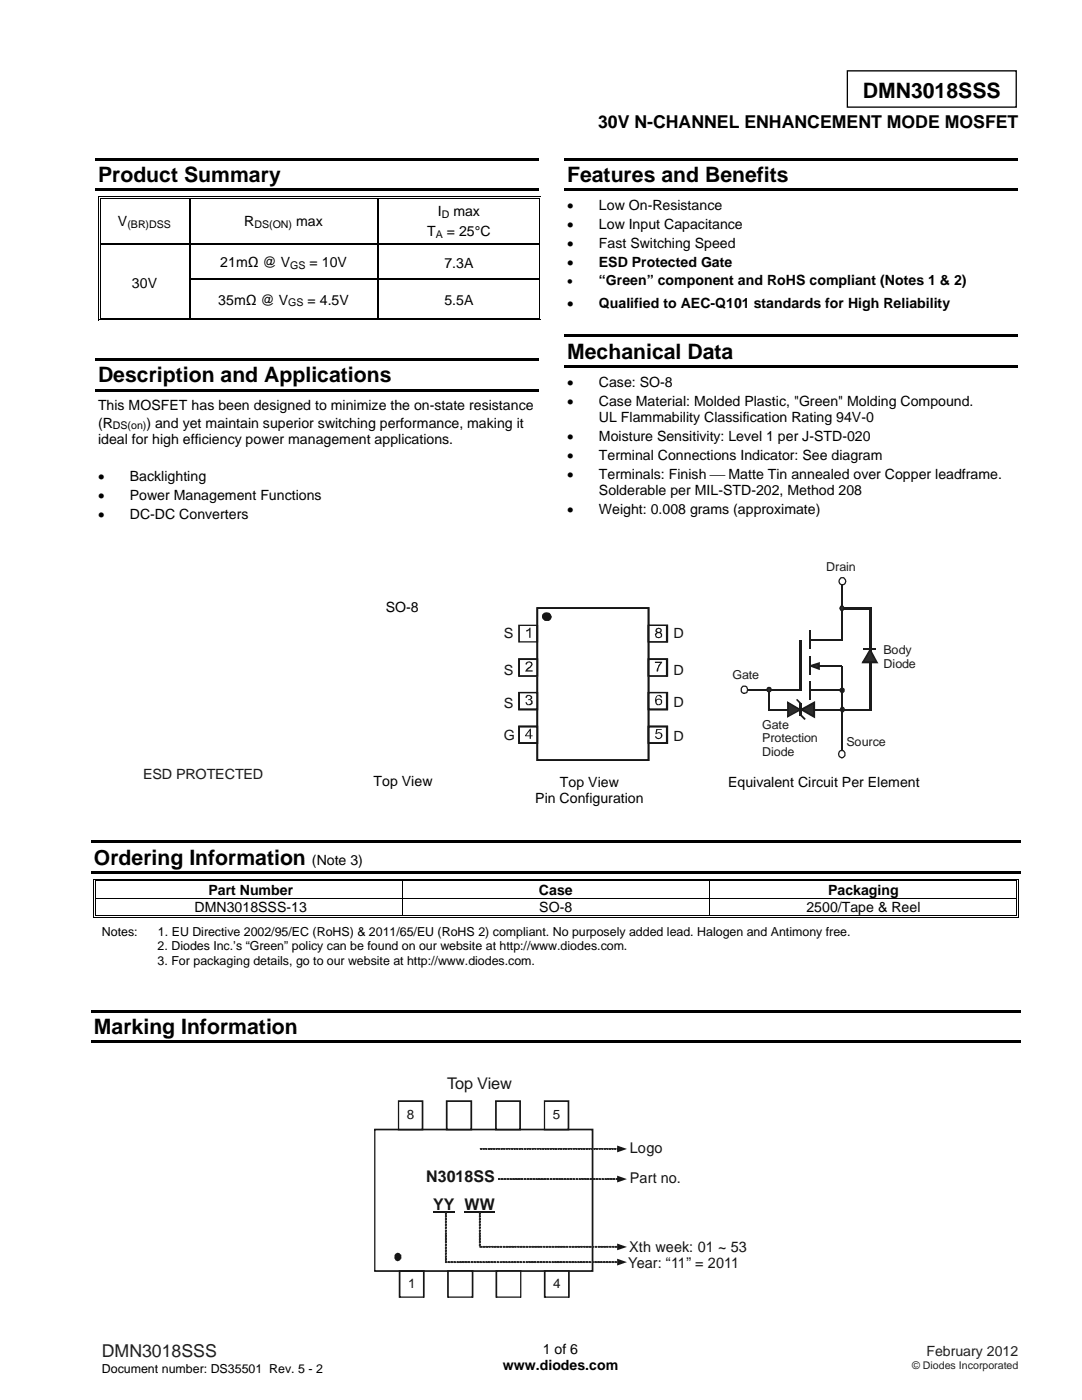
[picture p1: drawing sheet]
<svg xmlns="http://www.w3.org/2000/svg" width="216mm" height="279mm" viewBox="0 0 216 279" stroke-linecap="round" stroke-linejoin="round" font-family="sans-serif">
<path d="M169.1 14.1h33.7v7.3h-33.7z" fill="none" stroke="#000" stroke-width=".26"/>
<g fill="#000">
<path d="M19 31.5h88.6v.5h-88.6zM19 37.6h88.6v.5h-88.6zM19.6 39.2h.1v.5h-.1zM19.6 39.2h.5v.2h-.5zM19.9 39.5h.2v.2h-.2zM37.7 39.7h.3zM37.7 39.2h.5v.2h-.5zM37.7 39.5h.5v.2h-.5zM75.2 39.7h.3zM75.2 39.2h.5v.2h-.5zM75.2 39.5h.5v.2h-.5zM107.6 39.2h.2v.2h-.2z"/>
<path d="M107.6 39.5h.2v.2h-.2zM112.6 31.5h90.5v.5h-90.5zM112.6 37.6h90.5v.5h-90.5zM19.6 48.6h.1v.2h-.1zM19.6 55.5h.1v.2h-.1zM19.9 48.6h.2v.2h-.2zM19.9 55.5h.2v.2h-.2zM37.7 48.6h.3v.2h-.3zM37.7 55.5h.3v.2h-.3zM75.2 48.6h.3v.2h-.3zM75.2 55.5h.3v.2h-.3zM107.6 48.6h.2v.2h-.2z"/>
<path d="M107.6 55.5h.2v.2h-.2zM19 71.5h88.6v.5h-88.6zM19 77.6h88.6v.5h-88.6zM19.6 63.8h.5v.1h-.5zM19.9 63.4h.2v.2h-.2zM37.7 63.4h.5v.2h-.5zM75.2 63.4h.5v.2h-.5zM107.6 63.8h.2v.1h-.2zM107.6 63.4h.2v.2h-.2zM112.6 66.7h90.5v.6h-90.5zM112.6 72.8h90.5v.6h-90.5zM18.2 167.7h185.5v.5h-185.5z"/>
<path d="M18.2 173.8h185.5v.5h-185.5zM18.6 175.4h.2v.5h-.2zM18.6 175.4h.5v.2h-.5zM18.6 179.2h.2v.1h-.2zM18.9 175.7h.2v.2h-.2zM18.9 179.2h.2v.1h-.2zM80.2 175.9h.1zM80.2 175.4h.5v.2h-.5zM80.2 175.7h.5v.2h-.5zM141.5 175.9h.2zM141.5 175.4h.5v.2h-.5zM141.5 175.7h.5v.2h-.5z"/>
<path d="M202.8 175.4h.5v.2h-.5zM202.8 175.7h.1v.2h-.1zM202.8 179.2h.1v.1h-.1zM203.1 175.4h.2v.5h-.2zM203.1 179.2h.2v.1h-.2zM18.6 182.9h.5v.2h-.5zM18.9 182.6h.2v.2h-.2zM80.2 182.6h.5v.2h-.5zM141.5 182.6h.5v.2h-.5zM202.8 182.9h.5v.2h-.5zM202.8 182.6h.1v.2h-.1zM203.1 182.6h.2v.5h-.2z"/>
<path d="M18.2 201.5h185.5v.6h-185.5zM18.2 207.7h185.5v.5h-185.5z"/>
</g>
<g fill="none" stroke="#000" stroke-width=".2">
<path d="M19.7 39.7v8.9M20 39.7v8.9M20.1 39.3h17.6M20.1 39.6h17.6M38.2 39.3h37M38.2 39.6h37M75.7 39.3h31.9M75.7 39.6h31.9M107.7 39.7v8.9M19.7 48.8v6.7M19.7 55.7v8.2M20 48.8v6.7"/>
<path d="M20 55.7v7.7M107.7 48.8v6.7M107.7 55.7v7.7M20.1 63.8h87.5M20.1 63.5h17.6M38.2 63.5h37M75.7 63.5h31.9M18.7 175.9v3.3M18.7 179.3v3.8M19 175.9v3.3M19 179.3v3.3M19.1 175.5h61.1"/>
<path d="M19.1 175.8h61.1M80.2 175.9v3.3M80.2 179.3v3.3M80.7 175.5h60.8M80.7 175.8h60.8M141.6 175.9v3.3M141.6 179.3v3.3M142 175.5h60.8M142 175.8h60.8M202.8 179.2h-183.7M202.8 175.9v3.3M202.8 179.3v3.3"/>
<path d="M203.2 175.9v3.3M203.2 179.3v3.3M19.1 183h183.7M19.1 182.7h61.1M80.7 182.7h60.8M142 182.7h60.8"/>
</g>
<path d="M37.8 39.7v8.9M75.3 39.7v8.9M20.1 48.7h17.6M37.8 48.8v6.7M37.8 55.7v7.7M38 48.7h37.2M38 55.6h37.2M75.3 48.8v6.7M75.3 55.7v7.7M75.5 48.7h32.1M75.5 55.6h32.1" fill="none" stroke="#000" stroke-width=".25"/>
<path d="M74.7 225.4h43.5v28.3h-43.5z" fill="#fff"/>
<g fill="#131516">
<path d="M118.1 225.4h.3v28.3h-.3zM118.2 225.3h.2v.1h-.2zM74.7 225.3h43.5v.3h-43.5zM74.7 225.3v.1zM74.7 225.4h.2v28.3h-.2zM74.7 253.7v.1zM74.7 253.5h43.5v.3h-43.5zM118.2 253.7h.2v.1h-.2z"/>
<path d="M79.1 251.3l.3 .1-.1 .3-.3-.2zM79.1 251.4l-.1 .1zM79 251l.2 .3-.2 .2-.2-.2zM78.7 251.2h.2zM78.7 250.9h.4v.3h-.4zM78.7 250.9h.2zM78.7 250.5h.4v.4h-.4zM78.8 250.4l.1 .1h-.2zM79 250.2l.2 .2-.2 .2-.2-.2zM79 250.2l.1-.1v.2zM79.1 250.1l.2-.1 .1 .4h-.3zM79.3 250l.1 .2zM79.4 250l.3 .1v.3h-.4zM79.7 250.1v.2zM79.7 250.2l.3 .2-.3 .2-.1-.2zM80 250.4h.1l-.2 .1zM79.7 250.5l.4-.1v.5h-.3zM79.9 250.9h.2zM79.8 250.9h.3v.3l-.4-.1zM79.9 251.2h.2zM79.7 251l.3 .3-.3 .2-.1-.2zM79.7 251.4v.1zM79.3 251.4l.3-.1 .1 .2-.3 .2zM79.4 251.5l-.1 .2z"/>
<path d="M84.4 253.7h.3v5.2h-.3zM84.6 253.5h.1v.2h-.1zM79.7 253.5h4.9v.3h-4.9zM79.6 253.5h.1v.2h-.1zM79.6 253.7h.3v5.2h-.3zM79.6 258.9l.1 .1zM79.7 258.7h4.9v.3h-4.9zM84.6 258.9l.1 .1z"/>
</g>
<path d="M79.1 250.3l.3-.1 .5 .3v.7l-.5 .3-.5-.3v-.7z" fill-rule="evenodd" fill="#131516"/>
<path d="M89.4 253.7h4.9v5.2h-4.9z" fill="#fff"/>
<path d="M94.1 253.7h.4v5.2h-.4zM94.3 253.5h.2v.2h-.2zM89.4 253.5h4.9v.3h-4.9zM89.2 253.5h.2v.2h-.2zM89.2 253.7h.4v5.2h-.4zM89.2 258.9l.2 .1zM89.4 258.7h4.9v.3h-4.9zM94.3 258.9l.2 .1z" fill="#131516"/>
<path d="M99 253.7h4.9v5.2h-4.9z" fill="#fff"/>
<path d="M103.8 253.7h.2v5.2h-.2zM103.9 253.5l.1 .2zM99 253.5h4.9v.3h-4.9zM98.9 253.5h.1v.2h-.1zM98.9 253.7h.3v5.2h-.3zM98.9 258.9l.1 .1zM99 258.7h4.9v.3h-4.9zM103.9 258.9l.1 .1z" fill="#131516"/>
<path d="M108.7 253.7h4.8v5.2h-4.8z" fill="#fff"/>
<path d="M113.3 253.7h.4v5.2h-.4zM113.5 253.5h.2v.2h-.2zM108.7 253.5h4.8v.3h-4.8zM108.5 253.5h.2v.2h-.2zM108.5 253.7h.4v5.2h-.4zM108.5 258.9l.2 .1zM108.7 258.7h4.8v.3h-4.8zM113.5 258.9l.2 .1z" fill="#131516"/>
<path d="M79.5 219.8h4.8v5.6h-4.8z" fill="#fff"/>
<path d="M84.1 219.8h.4v5.6h-.4zM84.3 219.6h.2v.2h-.2zM79.5 219.6h4.8v.3h-4.8zM79.4 219.6l.1 .2zM79.4 219.8h.3v5.6h-.3zM79.4 225.4l.1 .2zM79.5 225.3h4.8v.3h-4.8zM84.3 225.4h.2v.2h-.2z" fill="#131516"/>
<path d="M89.1 219.8h4.9v5.6h-4.9z" fill="#fff"/>
<path d="M93.9 219.8h.3v5.6h-.3zM94 219.6h.2v.2h-.2zM89.1 219.6h4.9v.3h-4.9zM89 219.6h.1v.2h-.1zM89 219.8h.3v5.6h-.3zM89 225.4h.1v.2h-.1zM89.1 225.3h4.9v.3h-4.9zM94 225.4h.2v.2h-.2z" fill="#131516"/>
<path d="M99 219.8h4.8v5.6h-4.8z" fill="#fff"/>
<path d="M103.6 219.8h.3v5.6h-.3zM103.8 219.6h.1v.2h-.1zM99 219.6h4.8v.3h-4.8zM98.8 219.6h.2v.2h-.2zM98.8 219.8h.3v5.6h-.3zM98.8 225.4h.2v.2h-.2zM99 225.3h4.8v.3h-4.8zM103.8 225.4h.1v.2h-.1z" fill="#131516"/>
<path d="M108.7 219.8h4.7v5.6h-4.7z" fill="#fff"/>
<path d="M113.3 219.8h.3v5.6h-.3zM113.4 219.6h.2v.2h-.2zM108.7 219.6h4.7v.3h-4.7zM108.5 219.6h.2v.2h-.2zM108.5 219.8h.3v5.6h-.3zM108.5 225.4h.2v.2h-.2zM108.7 225.3h4.7v.3h-4.7zM113.4 225.4h.2v.2h-.2z" fill="#131516"/>
<path d="M86.4 241.9h4.3M92.7 241.9h6.1" fill="none" stroke="#131516" stroke-width=".34"/>
<path d="M88.9 242h.1v.4zM88.9 242.6h.1v.3h-.1zM88.9 243.2h.1v.3h-.1zM89 243.7v.4h-.1zM88.9 244.3h.1v.4l-.1-.1zM88.9 244.9h.1v.3h-.1zM88.9 245.5h.1v.3h-.1zM88.9 246.1h.1v.3h-.1zM88.9 246.6h.1v.4l-.1-.1zM88.9 247.2h.1v.4l-.1-.1zM88.9 247.8h.1v.3h-.1zM88.9 248.3h.1v.4h-.1zM88.9 248.9h.1v.4h-.1zM88.9 249.4h.1v.5l-.1-.1zM88.9 250h.1v.4h-.1zM88.9 250.6h.1v.4h-.1zM88.9 251.2h.1v.3h-.1zM89 251.7v.2v-.1h.2v.2h-.3zM89.4 251.9l.4-.1v.2zM90 251.8l.4 .1-.4 .1zM90.6 251.8h.3v.2h-.3zM91.2 251.8h.3v.2h-.3zM91.7 251.9l.4-.1v.2zM92.3 251.8l.4 .1-.3 .1zM92.9 251.8l.4 .1-.4 .1zM93.5 251.8h.3v.2h-.3zM94 251.8h.4v.2h-.4zM94.6 251.8h.4v.2h-.4zM95.1 251.8l.5 .1-.4 .1zM95.7 251.8h.4v.2h-.4zM96.3 251.8h.4v.2h-.4zM96.9 251.8h.4v.2h-.4zM97.4 251.8l.5 .1-.4 .1zM98 251.8l.4 .1-.3 .1zM98.6 251.8h.4v.2h-.4zM99.2 251.8h.3v.2h-.3zM99.8 251.8h.3v.2h-.3zM100.3 251.8l.4 .1-.3 .1zM100.9 251.8h.3v.2h-.3zM101.5 251.8h.3v.2h-.3zM102.1 251.8h.3v.2h-.3zM102.6 251.8l.4 .1-.3 .1zM103.2 251.8l.4 .1-.3 .1zM103.8 251.8h.3v.2h-.3zM104.4 251.8h.3v.2h-.3zM105 251.8h.3v.2h-.3zM105.5 251.8l.4 .1-.3 .1zM106.1 251.8l.4 .1-.4 .1zM106.7 251.8h.3v.2h-.3zM107.3 251.8h.3v.2h-.3zM107.8 251.8h.4v.2h-.4zM108.4 251.8l.4 .1-.4 .1zM108.9 251.8l.5 .1-.5 .1zM109.5 251.8h.4v.2h-.4zM110.1 251.8h.4v.2h-.4zM110.6 251.8h.5v.2h-.4zM111.2 251.8l.5 .1-.5 .1zM111.8 251.8l.4 .1-.4 .1zM112.4 251.8h.4v.2h-.4zM112.9 251.8h.4v.2h-.3zM113.5 251.8h.4v.2h-.3zM114.1 251.8l.4 .1-.4 .1zM114.7 251.8h.3v.2h-.3zM115.3 251.8h.3v.2h-.3zM115.8 251.8h.4v.2h-.3zM116.4 251.8l.4 .1-.4 .1zM117 251.8l.4 .1-.4 .1zM117.6 251.8h.3v.2h-.3zM118.2 251.8h.3v.2h-.3zM118.7 251.8h.4v.2h-.4zM119.3 251.8l.4 .1-.4 .1zM119.8 251.8h.4v.2h-.4zM120.4 251.8h.4v.2h-.4zM120.9 251.9l.5-.1v.2zM121.5 251.8l.5 .1-.5 .1zM122.1 251.8l.5 .1-.5 .1zM122.7 251.8h.4v.2h-.4z" fill-rule="evenodd" fill="#131516"/>
<g fill="none" stroke="#23282b" stroke-width=".2">
<path d="M88.9 242h.1v.4zM88.9 242.6h.1v.3h-.1zM88.9 243.2h.1v.3h-.1zM88.9 244.3h.1v.4l-.1-.1zM88.9 244.9h.1v.3h-.1zM88.9 245.5h.1v.3h-.1zM88.9 246.1h.1v.3h-.1zM88.9 246.6h.1v.4l-.1-.1zM88.9 247.2h.1v.4l-.1-.1zM88.9 247.8h.1v.3h-.1zM88.9 248.3h.1v.4h-.1zM88.9 248.9h.1v.4h-.1z"/>
<path d="M88.9 249.4h.1v.5l-.1-.1zM88.9 250h.1v.4h-.1zM88.9 250.6h.1v.4h-.1zM88.9 251.2h.1v.3h-.1zM89 243.7v.4h-.1zM89 251.7v.2v-.1h.2v.2h-.3zM89.5 251.8h.3v.2h-.3zM90 251.8l.4 .1-.4 .1zM90.6 251.8h.3v.2h-.3zM91.2 251.8h.3v.2h-.3zM91.8 251.8h.3v.2h-.3zM92.3 251.8l.4 .1-.3 .1z"/>
<path d="M92.9 251.8l.4 .1-.4 .1zM93.5 251.8h.3v.2h-.3zM94 251.8h.4v.2h-.4zM94.6 251.8h.4v.2h-.4zM95.1 251.8l.5 .1-.4 .1zM95.7 251.8h.4v.2h-.4zM96.3 251.8h.4v.2h-.4zM96.9 251.8h.4v.2h-.4zM97.4 251.8l.5 .1-.4 .1zM98 251.8l.4 .1-.3 .1zM98.6 251.8h.4v.2h-.4zM99.2 251.8h.3v.2h-.3z"/>
<path d="M99.8 251.8h.3v.2h-.3zM100.3 251.8l.4 .1-.3 .1zM100.9 251.8h.3v.2h-.3zM101.5 251.8h.3v.2h-.3zM102.1 251.8h.3v.2h-.3zM102.6 251.8l.4 .1-.3 .1zM103.2 251.8l.4 .1-.3 .1zM103.8 251.8h.3v.2h-.3zM104.4 251.8h.3v.2h-.3zM105 251.8h.3v.2h-.3zM105.5 251.8l.4 .1-.3 .1zM106.1 251.8l.4 .1-.4 .1z"/>
<path d="M106.7 251.8h.3v.2h-.3zM107.3 251.8h.3v.2h-.3zM107.8 251.8h.4v.2h-.4zM108.4 251.8l.4 .1-.4 .1zM108.9 251.8l.5 .1-.5 .1zM109.5 251.8h.4v.2h-.4zM110.1 251.8h.4v.2h-.4zM110.6 251.8h.5v.2h-.4zM111.2 251.8l.5 .1-.5 .1zM111.8 251.8l.4 .1-.4 .1zM112.4 251.8h.3v.2h-.3zM112.9 251.8h.4v.2h-.3z"/>
<path d="M113.5 251.8h.4v.2h-.3zM114.1 251.8l.4 .1-.4 .1zM114.7 251.8h.3v.2h-.3zM115.3 251.8h.3v.2h-.3zM115.8 251.8h.4v.2h-.3zM116.4 251.8l.4 .1-.4 .1zM117 251.8l.4 .1-.4 .1zM117.6 251.8h.3v.2h-.3zM118.2 251.8h.3v.2h-.3zM118.7 251.8h.4v.2h-.4zM119.3 251.8l.4 .1-.4 .1zM119.8 251.8h.4v.2h-.4z"/>
<path d="M120.4 251.8h.4v.2h-.4zM120.9 251.9l.5-.1v.2zM121.5 251.8l.5 .1-.5 .1zM122.1 251.8l.5 .1-.5 .1zM122.7 251.8h.4v.2h-.4z"/>
</g>
<g fill="#131516">
<path d="M123.1 251.2l2 .7-2 .7z"/>
<path d="M95.7 242h.1l-.1 .4zM95.7 242.6h.1v.3h-.1zM95.7 243.2h.1v.3h-.1zM95.7 243.7l.1 .4h-.1zM95.7 244.3h.1v.4l-.1-.1zM95.7 244.9h.1v.3h-.1zM95.7 245.5h.1v.3h-.1zM95.7 246.1h.1v.3h-.1zM95.7 246.6h.1v.4l-.1-.1zM95.7 247.2h.1v.4l-.1-.1zM95.7 247.8h.1v.3h-.1zM95.7 248.3h.1v.4h-.1zM95.8 248.8h.4v.1h-.5zM96.4 248.8h.3l.1 .1h-.5zM96.9 248.8l.4 .1h-.4zM97.5 248.8h.4v.1h-.4zM98.1 248.8h.3v.1h-.3zM98.7 248.8h.3v.1h-.4zM99.2 248.8l.4 .1h-.4zM99.8 248.8h.3v.1h-.3zM100.4 248.8h.3v.1h-.3zM101 248.8h.3v.1h-.4zM101.6 248.8h.3v.1h-.4zM102.1 248.8l.4 .1h-.4zM102.7 248.8h.3v.1h-.3zM103.3 248.8h.3v.1h-.3zM103.9 248.8h.3v.1h-.4zM104.4 248.8h.3l.1 .1h-.4zM105 248.8l.4 .1h-.4zM105.6 248.8h.3v.1h-.3zM106.2 248.8h.3v.1h-.3zM106.7 248.8h.4v.1h-.4zM107.3 248.8h.3l.1 .1h-.4zM107.8 248.8h.4v.1h-.4zM108.4 248.8h.4v.1h-.4zM109 248.8h.4v.1h-.4zM109.5 248.8h.4l.1 .1h-.5zM110.1 248.8h.4l.1 .1h-.5zM110.7 248.8h.4v.1h-.4zM111.3 248.8h.4v.1h-.4zM111.9 248.8h.3v.1h-.3zM112.4 248.8h.4v.1h-.4zM113 248.8h.3v.1h-.3zM113.6 248.8h.3v.1h-.3zM114.2 248.8h.3v.1h-.3zM114.8 248.8h.2l.1 .1h-.4zM115.3 248.8h.3l.1 .1h-.4zM115.9 248.8h.3v.1h-.3zM116.5 248.8h.3v.1h-.3zM117.1 248.8h.3v.1h-.3zM117.6 248.8h.3l.1 .1h-.4zM118.2 248.8h.3v.1h-.3zM118.7 248.8h.4v.1h-.4zM119.3 248.8h.4v.1h-.4zM119.9 248.8h.3l.1 .1h-.5zM120.5 248.8h.3l.1 .1h-.5zM121 248.8h.4v.1h-.4zM121.6 248.8h.4v.1h-.4zM122.2 248.8h.4v.1h-.4zM122.8 248.8h.3v.1h-.4z" fill-rule="evenodd"/>
</g>
<g fill="none" stroke="#23282b" stroke-width=".2">
<path d="M95.7 242h.1l-.1 .4zM95.7 242.6h.1v.3h-.1zM95.7 243.2h.1v.3h-.1zM95.7 243.8l.1-.1v.4h-.1zM95.7 244.3h.1v.4l-.1-.1zM95.7 244.9h.1v.3h-.1zM95.7 245.5h.1v.3h-.1zM95.7 246.1h.1v.3h-.1zM95.7 246.6h.1v.4l-.1-.1zM95.7 247.2h.1v.4l-.1-.1zM95.7 247.8h.1v.3h-.1zM95.7 248.3h.1v.4h-.1z"/>
<path d="M95.7 248.8h.5v.1zM96.4 248.8h.3l.1 .1h-.5zM96.9 248.8h.4l-.4 .1zM97.5 248.8h.4v.1h-.4zM98.1 248.8h.3v.1h-.3zM98.7 248.8h.3v.1h-.4zM99.2 248.8h.4l-.4 .1zM99.8 248.8h.3v.1h-.3zM100.4 248.8h.3v.1h-.3zM100.9 248.8h.4v.1zM101.6 248.8h.3v.1h-.4zM102.1 248.8h.4l-.4 .1z"/>
<path d="M102.7 248.8h.3v.1h-.3zM103.3 248.8h.3v.1h-.3zM103.8 248.8h.4v.1zM104.4 248.8h.3l.1 .1h-.4zM105 248.8h.4l-.4 .1zM105.6 248.8h.3v.1h-.3zM106.1 248.8h.4v.1zM106.7 248.8h.4v.1h-.4zM107.3 248.8h.3l.1 .1h-.4zM107.8 248.8h.4v.1h-.4zM108.4 248.8h.4v.1h-.4zM108.9 248.8h.5v.1z"/>
<path d="M109.5 248.8h.4l.1 .1h-.5zM110.1 248.8h.4l.1 .1h-.5zM110.7 248.8h.4v.1h-.4zM111.3 248.8h.4v.1h-.4zM111.9 248.8h.3v.1h-.3zM112.4 248.8h.3l.1 .1h-.4zM113 248.8h.3v.1h-.3zM113.6 248.8h.3v.1h-.3zM114.1 248.8h.4v.1zM114.8 248.8h.2l.1 .1h-.4zM115.3 248.8h.3l.1 .1h-.4zM115.9 248.8h.3v.1h-.3z"/>
<path d="M116.5 248.8h.3v.1h-.3zM117.1 248.8h.3v.1h-.3zM117.6 248.8h.3l.1 .1h-.4zM118.2 248.8h.3v.1h-.3zM118.7 248.8h.4v.1h-.4zM119.3 248.8h.4v.1h-.4zM119.9 248.8h.3l.1 .1h-.5zM120.5 248.8h.3l.1 .1h-.5zM121 248.8h.4v.1h-.4zM121.6 248.8h.4v.1h-.4zM122.2 248.8h.4v.1h-.4zM122.8 248.8h.3v.1h-.4z"/>
</g>
<g fill="#131516">
<path d="M123.1 248.2l2 .7-2 .6z"/>
<path d="M99.5 235.2h.3v.2h-.3zM100 235.2h.4v.2h-.3zM100.6 235.2l.4 .1-.4 .1zM101.2 235.2l.4 .1-.4 .1zM101.7 235.2h.4v.2h-.4zM102.3 235.3l.4-.1v.2zM102.8 235.2h.5v.2h-.4zM103.4 235.2l.5 .1-.5 .1zM104 235.2h.4v.2h-.4zM104.6 235.2h.4v.2h-.4zM105.2 235.2h.4v.2h-.4zM105.7 235.2l.5 .1-.5 .1zM106.3 235.2l.4 .1-.4 .1zM106.9 235.2h.4v.2h-.4zM107.5 235.2h.3v.2h-.3zM108.1 235.2h.3v.2h-.3zM108.6 235.2l.4 .1-.4 .1zM109.2 235.2h.3v.2h-.3zM109.8 235.2h.3v.2h-.3zM110.4 235.2h.3v.2h-.3zM110.9 235.2l.4 .1-.3 .1zM111.5 235.2l.4 .1-.4 .1zM112.1 235.2h.3v.2h-.3zM112.7 235.2h.3v.2h-.3zM113.2 235.3l.4-.1v.2zM113.8 235.2l.4 .1-.3 .1zM114.3 235.2h.4v.2h-.4zM114.9 235.2h.4v.2h-.4zM115.5 235.2h.4v.2h-.4zM116 235.2l.5 .1-.4 .1zM116.6 235.2l.5 .1-.4 .1zM117.2 235.2h.4v.2h-.4zM117.8 235.2h.4v.2h-.4zM118.4 235.2h.3v.2h-.3zM118.9 235.2l.4 .1-.3 .1zM119.5 235.2h.3v.2h-.3zM120.1 235.2h.3v.2h-.3zM120.7 235.2h.3v.2h-.3zM121.2 235.2l.4 .1-.3 .1zM121.8 235.2l.4 .1-.3 .1zM122.4 235.2h.3v.2h-.3zM123 235.2h.3v.2h-.3z" fill-rule="evenodd"/>
</g>
<g fill="none" stroke="#23282b" stroke-width=".2">
<path d="M99.5 235.2h.3v.2h-.3zM100 235.2h.4v.2h-.3zM100.6 235.2l.4 .1-.4 .1zM101.2 235.2l.4 .1-.4 .1zM101.7 235.2h.4v.2h-.4zM102.3 235.3l.4-.1v.2zM102.8 235.2h.5v.2h-.4zM103.4 235.2l.5 .1-.5 .1zM104 235.2h.4v.2h-.4zM104.6 235.2h.4v.2h-.4zM105.1 235.3l.5-.1v.2zM105.7 235.2l.5 .1-.5 .1z"/>
<path d="M106.3 235.2l.4 .1-.4 .1zM106.9 235.2h.4v.2h-.4zM107.5 235.2h.3v.2h-.3zM108.1 235.2h.3v.2h-.3zM108.6 235.2l.4 .1-.4 .1zM109.2 235.2h.3v.2h-.3zM109.8 235.2h.3v.2h-.3zM110.3 235.3l.4-.1v.2zM110.9 235.2l.4 .1-.3 .1zM111.5 235.2l.4 .1-.4 .1zM112.1 235.2h.3v.2h-.3zM112.6 235.2h.4v.2h-.4z"/>
<path d="M113.2 235.2h.4v.2h-.4zM113.7 235.2l.5 .1-.4 .1zM114.3 235.2h.4v.2h-.4zM114.9 235.2h.4v.2h-.4zM115.5 235.2h.4v.2h-.4zM116 235.2l.5 .1-.4 .1zM116.6 235.2l.5 .1-.4 .1zM117.2 235.2h.4v.2h-.4zM117.8 235.2h.4v.2h-.4zM118.4 235.2h.3v.2h-.3zM118.9 235.2l.4 .1-.3 .1zM119.5 235.2h.3v.2h-.3z"/>
<path d="M120.1 235.2h.3v.2h-.3zM120.7 235.2h.3v.2h-.3zM121.2 235.2l.4 .1-.3 .1zM121.8 235.2l.4 .1-.3 .1zM122.4 235.2h.3v.2h-.3zM123 235.2h.3v.2h-.3z"/>
</g>
<g fill="#131516">
<path d="M123.1 234.6l2 .7-2 .7z"/>
<path d="M95.8 229.2h.4v.2h-.3zM96.3 229.2h.4v.2h-.3zM96.8 229.2h.4v.2h-.3zM97.4 229.2l.4 .1-.4 .1zM97.9 229.3h.4zM98.4 229.2l.4 .1-.4 .1zM99 229.2l.3 .1-.3 .1zM99.5 229.2l.3 .1-.3 .1zM100 229.2l.3 .1-.3 .1zM100.5 229.2l.3 .1-.3 .1zM101 229.2l.3 .1-.2 .1zM101.5 229.2l.3 .1-.2 .1zM102 229.2h.3v.2h-.2zM102.5 229.2h.3v.2h-.2zM103 229.2h.4v.2h-.3zM103.6 229.2h.3v.2h-.3zM104 229.2h.4v.2h-.3zM104.6 229.2l.4 .1-.4 .1zM105.1 229.2l.4 .1-.4 .1zM105.6 229.2l.4 .1-.4 .1zM106.2 229.2l.3 .1-.3 .1zM106.7 229.2l.3 .1-.3 .1zM107.2 229.2l.3 .1-.2 .1zM107.7 229.2h.3v.2h-.2zM108.2 229.2h.3v.2h-.2zM108.7 229.2h.3v.2h-.2zM109.2 229.2h.3v.2h-.2zM109.7 229.2h.3v.2h-.2zM110.3 229.2l.3 .1-.3 .1zM110.7 229.3h.4zM111.3 229.2l.4 .1-.4 .1zM111.8 229.2l.4 .1-.4 .1zM112.3 229.2l.4 .1-.4 .1zM112.8 229.2l.4 .1-.4 .1zM113.3 229.2l.4 .1-.4 .1zM113.9 229.2l.3 .1-.3 .1zM114.3 229.2l.4 .1-.3 .1zM114.9 229.2h.3v.2h-.3zM115.4 229.2h.3v.2h-.3zM115.9 229.2h.3v.2h-.2zM116.5 229.2h.2v.2h-.2zM116.9 229.2l.4 .1-.3 .1zM117.5 229.2l.3 .1-.3 .1zM118 229.2l.3 .1-.3 .1zM118.5 229.2l.3 .1-.3 .1zM119 229.2l.3 .1-.3 .1zM119.5 229.2l.3 .1-.2 .1zM120 229.2l.4 .1-.3 .1zM120.5 229.2h.4v.2h-.3zM121 229.2h.4v.2h-.3zM121.5 229.2h.4v.2h-.3zM122 229.2h.4v.2h-.3zM122.6 229.2h.3v.2h-.3zM123.1 229.2l.3 .1-.3 .1z" fill-rule="evenodd"/>
</g>
<g fill="none" stroke="#23282b" stroke-width=".2">
<path d="M95.8 229.2h.4v.2h-.3zM96.3 229.2h.4v.2h-.3zM96.8 229.2h.4v.2h-.3zM97.4 229.2l.4 .1-.4 .1zM97.9 229.2l.4 .1-.4 .1zM98.4 229.2l.4 .1-.4 .1zM99 229.2l.3 .1-.3 .1zM99.5 229.2l.3 .1-.3 .1zM100 229.2l.3 .1-.3 .1zM100.5 229.2l.3 .1-.3 .1zM101 229.2l.3 .1-.2 .1zM101.5 229.2l.3 .1-.2 .1z"/>
<path d="M102 229.2h.3v.2h-.2zM102.5 229.2h.3v.2h-.2zM103 229.2h.4v.2h-.3zM103.6 229.2h.3v.2h-.3zM104 229.2h.4v.2h-.3zM104.6 229.2l.4 .1-.4 .1zM105.1 229.2l.4 .1-.4 .1zM105.6 229.2l.4 .1-.4 .1zM106.2 229.2l.3 .1-.3 .1zM106.7 229.2l.3 .1-.3 .1zM107.2 229.2l.3 .1-.2 .1zM107.7 229.2h.3v.2h-.2z"/>
<path d="M108.2 229.2h.3v.2h-.2zM108.7 229.2h.3v.2h-.2zM109.2 229.2h.3v.2h-.2zM109.7 229.2h.3v.2h-.2zM110.3 229.2l.3 .1-.3 .1zM110.7 229.3h.4zM111.3 229.2l.4 .1-.4 .1zM111.8 229.2l.3 .1-.3 .1zM112.3 229.2l.3 .1-.3 .1zM112.8 229.2l.4 .1-.4 .1zM113.3 229.2l.4 .1-.4 .1zM113.8 229.2l.4 .1-.3 .1z"/>
<path d="M114.3 229.2l.4 .1-.3 .1zM114.9 229.2h.3v.2h-.3zM115.4 229.2h.3v.2h-.3zM115.9 229.2h.3v.2h-.2zM116.5 229.2h.2v.2h-.2zM116.9 229.2l.4 .1-.3 .1zM117.5 229.2l.3 .1-.3 .1zM118 229.2l.3 .1-.3 .1zM118.5 229.2l.3 .1-.3 .1zM119 229.2l.3 .1-.3 .1zM119.5 229.2l.3 .1-.2 .1zM120 229.2l.4 .1-.3 .1z"/>
<path d="M120.5 229.2h.4v.2h-.3zM121 229.2h.4v.2h-.3zM121.5 229.2h.4v.2h-.3zM122 229.2h.4v.2h-.3zM122.6 229.2h.3v.2h-.3zM123.1 229.2l.3 .1-.3 .1z"/>
</g>
<path d="M123.1 228.6l2 .7-2 .7z" fill="#131516"/>
<path d="M71.2 119.5h18.2v3.5h-18.2zM71.4 154.1h18.1v3.5h-18.1z" fill="none" stroke="#fff" stroke-width=".26"/>
<path d="M149.2 137.8h10.7" fill="none" stroke="#1f1a17" stroke-width=".34"/>
<path d="M159.8 140.3v2.6" fill="none" stroke="#1f1a17" stroke-width=".42"/>
<g fill="#1f1a17">
<path d="M159.9 142.6l.9 .8-.3 .3-.8-.8z"/>
<path d="M158.8 139.7l.3-.2 .8 .8-.2 .3z"/>
</g>
<path d="M168 116.7v11.2M153.4 137.5v4.3M161.5 127.7h6.6M161.5 125.9v3.6M161.5 131v3.7M161.5 135.8v3.8M161.5 133h6.6M161.6 137.7h6.7M172.2 129.6h2.6M153.3 141.6h20.6" fill="none" stroke="#1f1a17" stroke-width=".34"/>
<path d="M159.8 127.6v10.2M168.1 121.3h5.7M173.7 121.2v20.6" fill="none" stroke="#1f1a17" stroke-width=".42"/>
<path d="M157.2 140.2l2.5 1.4-2.5 1.3z" fill="#2a2b2b"/>
<path d="M157.1 140.2h.3v2.7h-.3zM157.1 142.9l.2 .2-.2 .2zM157.1 142.9l2.5-1.4 .2 .3-2.5 1.3zM159.8 141.5l.3 .2-.3 .1zM157.3 140.1l2.5 1.4-.2 .3-2.5-1.5zM157.1 139.9l.2 .2-.1 .1h-.1z" fill="#1f1a17"/>
<path d="M159.9 141.6l2.5-1.3v2.7z" fill="#2a2b2b"/>
<path d="M162.2 140.3h.4v2.7h-.4zM162.3 140.1l.3-.2v.4h-.2zM159.9 141.4l2.4-1.3 .2 .3-2.5 1.4zM159.6 141.6l.3-.2v.2v.2zM160 141.4l2.5 1.5-.2 .3-2.4-1.4zM162.4 143h.2v.4l-.3-.2z" fill="#1f1a17"/>
<path d="M173.7 129.7l1.2 2.5h-2.8z" fill="#2a2b2b"/>
<path d="M172.1 132h2.8v.4h-2.8zM174.9 132.2l.2-.1 .2 .3h-.4zM173.5 129.8l.3-.2 1.3 2.5-.2 .2zM173.7 129.3v.4l-.2-.1zM173.5 129.6l.3 .2-1.5 2.5-.2-.3zM172.1 132v.4h-.2z" fill="#1f1a17"/>
<path d="M161.8 132.9l1.5-.5v1.1z" fill="#2a2b2b"/>
<path d="M163.2 132.4h.4v1.1h-.4zM163.3 132.2l.3-.1v.3h-.3zM161.7 132.7l1.6-.5 .1 .3-1.6 .6zM161.7 132.7v.4zM161.8 132.7l1.6 .6-.1 .3-1.6-.5zM163.3 133.5h.3v.2l-.3-.1z" fill="#1f1a17"/>
<path d="M167.8 115.3h.5a.73 .73 0 0 1 .4 1 .73 .73 0 0 1-1 .3 .79 .79 0 0 1 .1-1.3zM148.1 137.1l.2-.2h.5l.2 .2 .2 .5-.2 .6-.5 .2-.4-.2-.2-.2v-.6zM167.5 150l.2-.2h.6l.3 .4v.6l-.3 .4a.68 .68 0 0 1-1-.7z" fill="none" stroke="#1f1a17" stroke-width=".25"/>
<path d="M167.7 137.5l.4-.2 .3 .2v.5l-.2 .2h-.3l-.2-.2z" fill-rule="evenodd" fill="#2a2b2b"/>
<path d="M167.7 137.5l.4-.2 .3 .2v.5l-.2 .2h-.3l-.2-.2z" fill="none" stroke="#1f1a17" stroke-width=".25"/>
<path d="M167.8 141.3l.5-.1 .2 .4-.4 .5-.4-.5z" fill-rule="evenodd" fill="#2a2b2b"/>
<path d="M167.8 141.3l.5-.1 .2 .4-.4 .5-.4-.5z" fill="none" stroke="#1f1a17" stroke-width=".25"/>
<circle cx="153.4" cy="137.6" r=".43" fill="#2a2b2b"/>
<circle cx="153.4" cy="137.6" r=".43" fill="none" stroke="#1f1a17" stroke-width=".25"/>
<path d="M167.7 121.1l.3-.2 .3 .2 .1 .3-.2 .4-.5-.1-.1-.3z" fill-rule="evenodd" fill="#2a2b2b"/>
<path d="M167.7 121.1l.3-.2 .3 .2 .1 .3-.2 .4-.5-.1-.1-.3z" fill="none" stroke="#1f1a17" stroke-width=".25"/>
<path d="M168 133v16.9" fill="none" stroke="#1f1a17" stroke-width=".34"/>
<path d="M143.4 154.3h42v3.6h-42z" fill="none" stroke="#fff" stroke-width=".26"/>
<path d="M107.2 121.3h22.2v30.4h-22.2z" fill="#fff"/>
<g fill="#131516">
<path d="M107 121.3h.4v30.4h-.4zM107 151.7h.2v.2h-.2zM107.2 151.5h22.2v.4h-22.2zM129.4 151.7h.2v.2h-.2zM129.2 121.3h.4v30.4h-.4zM129.4 121.2h.2v.1h-.2zM107.2 121.2h22.2v.3h-22.2zM107 121.2h.2v.1h-.2z"/>
<path d="M107.2 151.5h22.2v.4h-22.2zM129.4 151.7h.2v.2h-.2zM129.2 121.3h.4v30.4h-.4zM129.4 121.2h.2v.1h-.2zM107.2 121.2h22.2v.3h-22.2zM107 121.2h.2v.1h-.2zM107 121.3h.4v30.4h-.4zM107 151.7h.2v.2h-.2z"/>
<path d="M108.3 122.7l.3 .1v.3l-.4-.1zM108.3 122.7l.2 .1zM108.4 122.7l.2-.3 .3 .2-.3 .3zM108.7 122.4v.1zM108.7 122.4h.4l.1 .2-.4 .1zM109.1 122.4h.1zM109.2 122.4h.4l-.1 .3-.4-.1zM109.6 122.4h.1l-.2 .1zM109.4 122.6l.3-.2 .2 .3-.2 .2zM109.7 122.8l.2-.1zM109.6 122.9l.3-.2 .2 .3-.4 .2zM109.9 123.1l.2-.1v.2zM109.7 123l.4 .2-.2 .4-.3-.2zM109.7 123.5l.2 .1zM109.4 123.7l.3-.3 .2 .2-.2 .2zM109.5 123.7l.2 .1-.1 .1zM109.1 123.7l.4-.1 .1 .3h-.4zM109.1 123.9l.1-.1zM108.8 123.6l.4 .1-.1 .2h-.4zM108.6 123.8l.1-.1v.2zM108.4 123.6l.2-.2 .3 .3-.3 .1zM108.3 123.6l.2-.1zM108.2 123.1l.4-.1v.4l-.3 .2zM108.2 123l.2 .1z"/>
<path d="M108.2 122.6l.4 .1-.1 .3h-.4zM108.3 122.5l.1 .2-.2-.1zM108.3 122.5l.3-.2 .2 .2-.2 .3zM108.6 122.3v.1zM108.6 122.3l.4-.1 .1 .3-.4 .1zM109 122.2l.1 .2zM109.1 122.2l.4 .1-.1 .3-.4-.1zM109.5 122.3l-.1 .1zM109.3 122.5l.3-.2 .2 .2-.2 .3zM109.8 122.5l-.1 .2zM109.5 122.7l.3-.1 .2 .4h-.3zM109.8 123h.2zM109.7 123h.3l-.2 .4-.3-.1zM109.7 123.4l.1 .1zM109.6 123.2l.2 .3-.2 .2-.3-.2zM109.4 123.7h.2l-.1 .1zM109 123.5h.4l.1 .3h-.4zM109.1 123.7l-.1 .1zM108.7 123.5h.4l-.1 .3h-.4zM108.6 123.7v.1zM108.6 123.2l.2 .3-.2 .2-.3-.2zM108.2 123.4h.2zM108.1 123h.4l.1 .3-.4 .1zM108.1 123h.2z"/>
<path d="M103.6 128h3.6v.2h-3.6zM107.2 128.1l.2 .1zM107 124.8h.4v3.3h-.4zM107.2 124.7l.2 .1zM103.6 124.7h3.6v.2h-3.6zM103.4 124.7l.2 .1zM103.4 124.8h.3v3.3h-.3zM103.4 128.1l.2 .1z"/>
</g>
<g fill="#131516">
<path d="M105 125.8l.9-.5v2h-.3v-1.5l-.4 .2h-.2z" fill-rule="evenodd"/>
<circle cx="109.1" cy="123.1" r=".72"/>
</g>
<path d="M103.6 131.6h3.6v3.4h-3.6z" fill="#fff"/>
<g fill="#131516">
<path d="M103.4 131.6h.3v3.4h-.3zM103.4 135h.2zM103.6 134.8h3.6v.2h-3.6zM107.2 135h.2zM107 131.6h.4v3.4h-.4zM107.2 131.4h.2v.2h-.2zM103.6 131.4h3.6v.3h-3.6zM103.4 131.4h.2v.2h-.2z"/>
<path d="M103.6 134.8h3.6v.2h-3.6zM107.2 135h.2zM107 131.6h.4v3.4h-.4zM107.2 131.4h.2v.2h-.2zM103.6 131.4h3.6v.3h-3.6zM103.4 131.4h.2v.2h-.2zM103.4 131.6h.3v3.4h-.3zM103.4 135h.2z"/>
</g>
<path d="M104.9 132.3l.7-.3 .5 .1a1.07 1.07 0 0 1-.7 1.5l-.2 .2h1.1v.2h-1.5l.2-.4 .7-.5 .3-.5-.2-.4h-.5l-.2 .5-.3-.1z" fill-rule="evenodd" fill="#131516"/>
<path d="M103.6 138.3h3.6v3.3h-3.6z" fill="#fff"/>
<g fill="#131516">
<path d="M103.4 138.3h.3v3.3h-.3zM103.4 141.6h.2v.2h-.2zM103.6 141.4h3.6v.4h-3.6zM107.2 141.6h.2v.2h-.2zM107 138.3h.4v3.3h-.4zM107.2 138.1h.2v.2h-.2zM103.6 138.1h3.6v.2h-3.6zM103.4 138.1h.2v.2h-.2z"/>
<path d="M103.6 141.4h3.6v.4h-3.6zM107.2 141.6h.2v.2h-.2zM107 138.3h.4v3.3h-.4zM107.2 138.1h.2v.2h-.2zM103.6 138.1h3.6v.2h-3.6zM103.4 138.1h.2v.2h-.2zM103.4 138.3h.3v3.3h-.3zM103.4 141.6h.2v.2h-.2z"/>
</g>
<path d="M104.9 138.9a.79 .79 0 0 1 1.3 .1v.4l-.3 .2 .3 .2 .1 .6-.4 .3h-.6l-.3-.1-.2-.5h.3l.2 .5 .6-.2 .1-.3-.1-.3-.6-.1 .3-.1a.36 .36 0 0 0 .2-.6 .36 .36 0 0 0-.5-.1l-.2 .4-.3-.1z" fill-rule="evenodd" fill="#131516"/>
<path d="M103.6 145h3.6v3.3h-3.6z" fill="#fff"/>
<g fill="#131516">
<path d="M103.4 145h.3v3.3h-.3zM103.4 148.3h.2v.2h-.2zM103.6 148.1h3.6v.4h-3.6zM107.2 148.3h.2v.2h-.2zM107 145h.4v3.3h-.4zM107.2 144.8h.2v.2h-.2zM103.6 144.8h3.6v.4h-3.6zM103.4 144.8h.2v.2h-.2z"/>
<path d="M103.6 148.1h3.6v.4h-3.6zM107.2 148.3h.2v.2h-.2zM107 145h.4v3.3h-.4zM107.2 144.8h.2v.2h-.2zM103.6 144.8h3.6v.4h-3.6zM103.4 144.8h.2v.2h-.2zM103.4 145h.3v3.3h-.3zM103.4 148.3h.2v.2h-.2z"/>
</g>
<path d="M105.8 145.4h.1v1.4h.4v.1h-.4v.5h-.2v-.5h-.9zM105.7 145.8l-.7 1h.7z" fill-rule="evenodd" fill="#131516"/>
<path d="M129.4 124.8h3.7v3.3h-3.7z" fill="#fff"/>
<g fill="#131516">
<path d="M129.2 124.8h.4v3.3h-.4zM129.2 128.1l.2 .1zM129.4 128h3.7v.2h-3.7zM133.1 128.1l.2 .1zM132.9 124.8h.4v3.3h-.4zM133.1 124.7l.2 .1zM129.4 124.7h3.7v.2h-3.7zM129.2 124.7l.2 .1z"/>
<path d="M129.4 128h3.7v.2h-3.7zM133.1 128.1l.2 .1zM132.9 124.8h.4v3.3h-.4zM133.1 124.7l.2 .1zM129.4 124.7h3.7v.2h-3.7zM129.2 124.7l.2 .1zM129.2 124.8h.4v3.3h-.4zM129.2 128.1l.2 .1z"/>
</g>
<path d="M130.9 125.4l.5-.1a.56 .56 0 0 1 .6 .8l-.3 .1 .4 .3v.5l-.1 .2-.6 .2-.5-.2-.2-.7 .4-.3h-.2l-.1-.3zM131 125.8l.3 .3 .5-.2v-.2l-.3-.2h-.2zM131.1 126.4l-.2 .5 .3 .2 .6-.1 .1-.4-.3-.2z" fill-rule="evenodd" fill="#131516"/>
<path d="M129.4 131.6h3.7v3.4h-3.7z" fill="#fff"/>
<g fill="#131516">
<path d="M129.2 131.6h.4v3.4h-.4zM129.2 135h.2zM129.4 134.8h3.7v.2h-3.7zM133.1 135h.2zM132.9 131.6h.4v3.4h-.4zM133.1 131.4h.2v.2h-.2zM129.4 131.4h3.7v.3h-3.7zM129.2 131.4h.2v.2h-.2z"/>
<path d="M129.4 134.8h3.7v.2h-3.7zM133.1 135h.2zM132.9 131.6h.4v3.4h-.4zM133.1 131.4h.2v.2h-.2zM129.4 131.4h3.7v.3h-3.7zM129.2 131.4h.2v.2h-.2zM129.2 131.6h.4v3.4h-.4zM129.2 135h.2z"/>
</g>
<path d="M130.7 132.1h1.4l-.6 1-.2 .9h-.3l.1-.6 .7-1.1h-1.1z" fill-rule="evenodd" fill="#131516"/>
<path d="M129.4 138.3h3.7v3.3h-3.7z" fill="#fff"/>
<g fill="#131516">
<path d="M129.2 138.3h.4v3.3h-.4zM129.2 141.6h.2v.2h-.2zM129.4 141.4h3.7v.4h-3.7zM133.1 141.6h.2v.2h-.2zM132.9 138.3h.4v3.3h-.4zM133.1 138.1h.2v.2h-.2zM129.4 138.1h3.7v.2h-3.7zM129.2 138.1h.2v.2h-.2z"/>
<path d="M129.4 141.4h3.7v.4h-3.7zM133.1 141.6h.2v.2h-.2zM132.9 138.3h.4v3.3h-.4zM133.1 138.1h.2v.2h-.2zM129.4 138.1h3.7v.2h-3.7zM129.2 138.1h.2v.2h-.2zM129.2 138.3h.4v3.3h-.4zM129.2 141.6h.2v.2h-.2z"/>
</g>
<path d="M130.9 138.9a.65 .65 0 0 1 .7-.2 .65 .65 0 0 1 .5 .5h-.2l-.5-.3a.74 .74 0 0 0-.5 .7l.5-.2 .6 .2a.72 .72 0 0 1-.4 1.1h-.5a1.37 1.37 0 0 1-.2-1.8zM131.1 139.7l-.1 .2a.47 .47 0 0 0 .4 .7l.5-.3v-.4l-.3-.3z" fill-rule="evenodd" fill="#131516"/>
<path d="M129.4 145h3.7v3.3h-3.7z" fill="#fff"/>
<g fill="#131516">
<path d="M129.2 145h.4v3.3h-.4zM129.2 148.3h.2v.2h-.2zM129.4 148.1h3.7v.4h-3.7zM133.1 148.3h.2v.2h-.2zM132.9 145h.4v3.3h-.4zM133.1 144.8h.2v.2h-.2zM129.4 144.8h3.7v.4h-3.7zM129.2 144.8h.2v.2h-.2z"/>
<path d="M129.4 148.1h3.7v.4h-3.7zM133.1 148.3h.2v.2h-.2zM132.9 145h.4v3.3h-.4zM133.1 144.8h.2v.2h-.2zM129.4 144.8h3.7v.4h-3.7zM129.2 144.8h.2v.2h-.2zM129.2 145h.4v3.3h-.4zM129.2 148.3h.2v.2h-.2z"/>
</g>
<path d="M130.9 145.5h1.1v.2h-.8l-.2 .6 .4-.2 .6 .2a.74 .74 0 0 1-.2 1.1 .74 .74 0 0 1-1.1-.5h.2l.4 .4h.3a.6 .6 0 0 0 .1-.9l-.9 .1z" fill-rule="evenodd" fill="#131516"/>
<path d="M96.6 154.3h42v7.1h-42z" fill="none" stroke="#fff" stroke-width=".26"/>
<g font-size="4.2">
<text x="172.2" y="19.5">DMN3018SSS</text>
<text x="19.6" y="36.3">Product Summary</text>
<text x="113.2" y="36.3">Features and Benefits</text>
<text x="113.2" y="71.6">Mechanical Data</text>
<text x="19.6" y="76.3">Description and Applications</text>
<text x="18.7" y="172.5">Ordering Information</text>
<text x="18.7" y="206.4">Marking Information</text>
</g>
<text font-size="3.5" x="119.3" y="25.6">30V N-CHANNEL ENHANCEMENT MODE MOSFET</text>
<text font-size="3.5" fill="#231f20" x="20.3" y="270.9">DMN3018SSS</text>
<g font-size="3.2" fill="#131516">
<text x="89.2" y="217.3">Top View</text>
<text x="85.1" y="235.9">N3018SS</text>
<text x="86.4" y="241.6">YY WW</text>
</g>
<g font-size="3" fill="#131516">
<text x="125.7" y="230.1">Logo</text>
<text x="125.7" y="236.2">Part no.</text>
<text x="125.5" y="249.9">Xth week: 01 ~ 53</text>
<text x="125.3" y="253.1">Year: “11” = 2011</text>
</g>
<g font-size="2.8">
<text x="113.2" y="42">•</text>
<text x="119.5" y="42">Low On-Resistance</text>
<text x="23.5" y="45.1">V</text>
<text x="48.7" y="45.1">R</text>
<text x="59.1" y="45.1">max</text>
<text x="85.3" y="47.1">T</text>
<text x="87.4" y="43.1">I</text>
<text x="89.2" y="47.1">= 25°C</text>
<text x="90.5" y="43.1">max</text>
<text x="113.2" y="45.8">•</text>
<text x="119.5" y="45.8">Low Input Capacitance</text>
<text x="44" y="53.4">21mΩ @ V</text>
<text x="61.8" y="53.4">= 10V</text>
<text x="88.7" y="53.4">7.3A</text>
<text x="113.2" y="49.6">•</text>
<text x="113.2" y="53.3">•</text>
<text x="119.5" y="53.3">ESD Protected Gate</text>
<text x="119.5" y="49.6">Fast Switching Speed</text>
<text x="26.3" y="57.4">30V</text>
<text x="119.5" y="56.9">“Green” component and RoHS compliant (Notes 1 &amp; 2)</text>
<text x="43.6" y="60.8">35mΩ @ V</text>
<text x="61.4" y="60.8">= 4.5V</text>
<text x="88.7" y="60.8">5.5A</text>
<text x="113.2" y="61.4">•</text>
<text x="119.5" y="61.4">Qualified to AEC-Q101 standards for High Reliability</text>
<text x="113.2" y="77.2">•</text>
<text x="119.5" y="77.2">Case: SO-8</text>
<text x="19.6" y="81.8">This MOSFET has been designed to minimize the on-state resistance</text>
<text x="113.2" y="81">•</text>
<text x="119.5" y="81">Case Material: Molded Plastic, &quot;Green&quot; Molding Compound.</text>
<text x="19.6" y="85.3">(R</text>
<text x="19.6" y="88.6">ideal for high efficiency power management applications.</text>
<text x="29.2" y="85.3">) and yet maintain superior switching performance, making it</text>
<text x="113.2" y="88">•</text>
<text x="119.5" y="84.2">UL Flammability Classification Rating 94V-0</text>
<text x="119.5" y="88">Moisture Sensitivity: Level 1 per J-STD-020</text>
<text x="113.2" y="91.8">•</text>
<text x="113.2" y="95.7">•</text>
<text x="119.5" y="91.8">Terminal Connections Indicator: See diagram</text>
<text x="119.5" y="95.7">Terminals: Finish ⎯Matte Tin annealed over Copper leadframe.</text>
<text x="19.6" y="96">•</text>
<text x="19.6" y="99.8">•</text>
<text x="25.9" y="96">Backlighting</text>
<text x="25.9" y="99.8">Power Management Functions</text>
<text x="119.5" y="98.9">Solderable per MIL-STD-202, Method 208</text>
<text x="19.6" y="103.6">•</text>
<text x="25.9" y="103.6">DC-DC Converters</text>
<text x="113.2" y="102.7">•</text>
<text x="119.5" y="102.7">Weight: 0.008 grams (approximate)</text>
<text x="77" y="122.2">SO-8</text>
<text x="74.5" y="156.8">Top View</text>
<text x="106.8" y="160.3">Pin Configuration</text>
<text x="111.7" y="157.1">Top View</text>
<text x="145.3" y="157.1">Equivalent Circuit Per Element</text>
<text x="62.3" y="172.5">(Note 3)</text>
<text x="41.6" y="178.5">Part Number</text>
<text x="107.5" y="178.5">Case</text>
<text x="165.2" y="178.5">Packaging</text>
<text x="38.8" y="181.9">DMN3018SSS-13</text>
<text x="107.6" y="181.9">SO-8</text>
<text x="160.9" y="181.9">2500/Tape &amp; Reel</text>
<text x="100.3" y="273.5">www.diodes.com</text>
<text x="108.3" y="270.2">1 of 6</text>
</g>
<g font-size="2.8" fill="#131516">
<text x="100.5" y="127.4">S</text>
<text x="134.4" y="127.4">D</text>
<text x="100.5" y="134.6">S</text>
<text x="134.4" y="134.6">D</text>
<text x="100.5" y="141.2">S</text>
<text x="134.4" y="141.2">D</text>
<text x="100.5" y="147.7">G</text>
<text x="134.4" y="147.8">D</text>
</g>
<text font-size="2.8" fill="#1f1a17" x="28.6" y="155.4">ESD PROTECTED</text>
<text font-size="2.8" fill="#231f20" x="184.8" y="270.6">February 2012</text>
<g font-size="2.6" fill="#131516">
<text x="81.2" y="223.4">8</text>
<text x="110.3" y="223.4">5</text>
<text x="81.4" y="257">1</text>
<text x="110.4" y="257">4</text>
</g>
<g font-size="2.5">
<text x="113.2" y="56.9">•</text>
<text x="20.3" y="186.8">Notes:</text>
<text x="31.4" y="189.6">2. Diodes Inc.’s “Green” policy can be found on our website at http://www.diodes.com.</text>
<text x="31.5" y="186.8">1. EU Directive 2002/95/EC (RoHS) &amp; 2011/65/EU (RoHS 2) compliant. No purposely added lead. Halogen and Antimony free.</text>
<text x="31.4" y="192.5">3. For packaging details, go to our website at http://www.diodes.com.</text>
<text x="20.3" y="274">Document number: DS35501 Rev. 5 - 2</text>
</g>
<g font-size="2.5" fill="#1f1a17">
<text x="164.9" y="114">Drain</text>
<text x="176.3" y="130.6">Body</text>
<text x="146.1" y="135.4">Gate</text>
<text x="176.3" y="133.4">Diode</text>
<text x="152.1" y="145.4">Gate</text>
<text x="152.1" y="148.1">Protection</text>
<text x="168.9" y="148.9">Source</text>
<text x="152.1" y="150.9">Diode</text>
</g>
<g font-size="2.1">
<text x="25.4" y="45.4">(BR)DSS</text>
<text x="50.8" y="45.4">DS(ON)</text>
<text x="87" y="47.4">A</text>
<text x="88.2" y="43.4">D</text>
<text x="57.9" y="53.7">GS</text>
<text x="57.5" y="61.1">GS</text>
<text x="22.5" y="85.7">DS(on)</text>
</g>
<text font-size="2.1" fill="#231f20" x="182" y="273.2">© Diodes Incorporated</text>
</svg>
